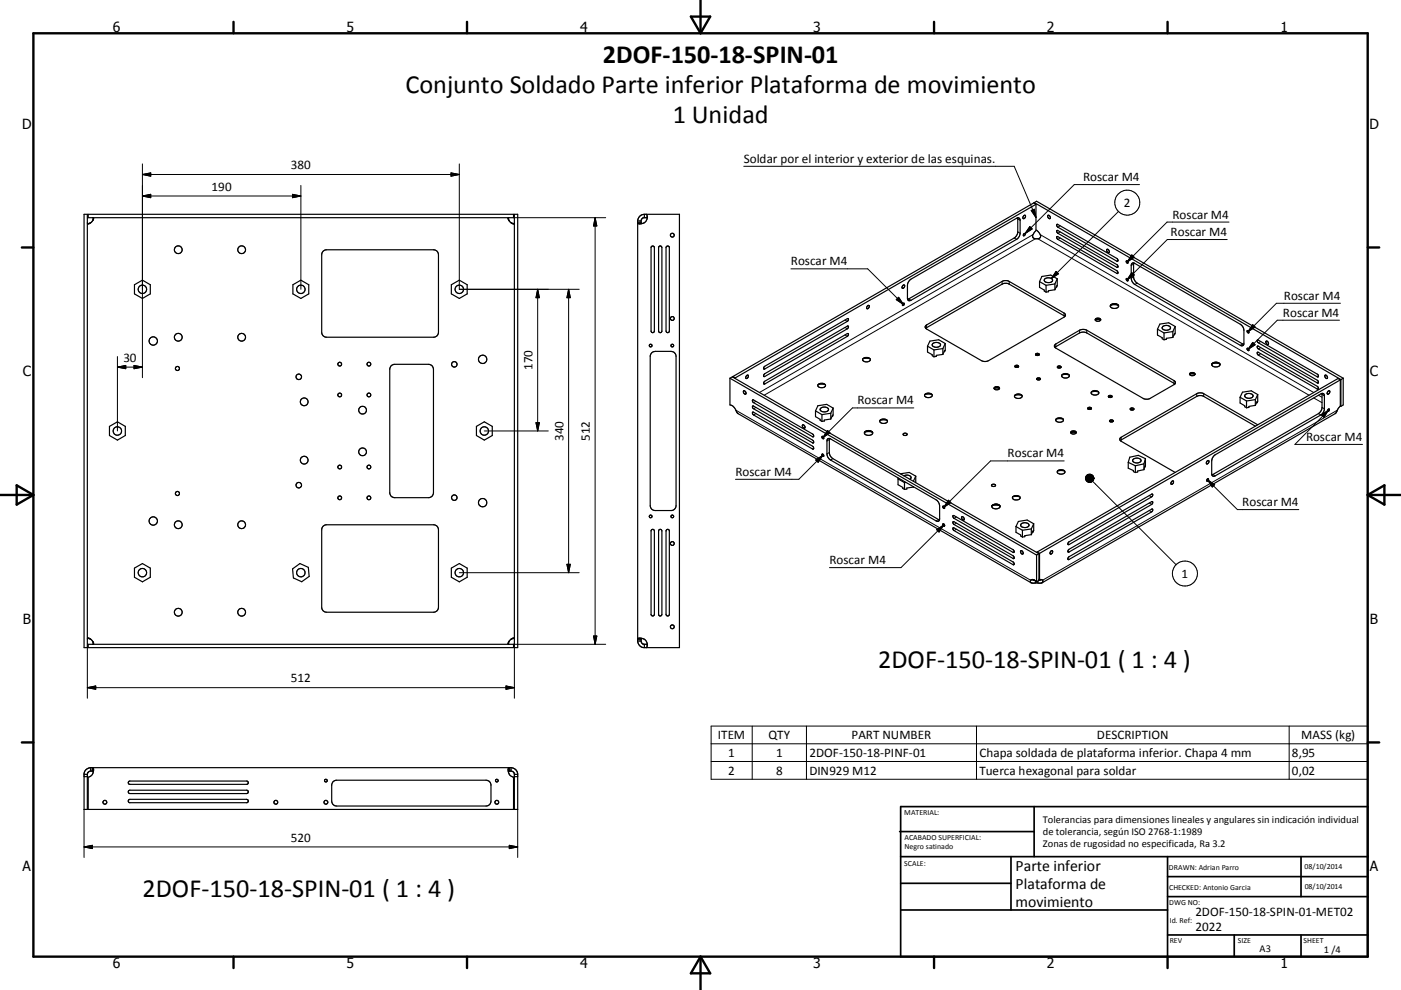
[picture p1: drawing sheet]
<svg xmlns="http://www.w3.org/2000/svg" width="420mm" height="297mm" viewBox="0 0 420 297" stroke-linecap="round" stroke-linejoin="round" font-family="sans-serif">
<g fill="none" stroke="#000" stroke-width=".36">
<path d="M25.2 64.3h1v130h-1zM26.2 66.8l.1 .3M26.3 67.1h.1M26.4 67.1v.1M26.4 64.3h127.6v1h-127.6zM27 66.9l-.7 .2M27 67l-.6 .2M27.7 66.3l-.7 .6M27.9 65.3l.1 .1M28 65.4l-.3 .9M28 65.4v.1M28 65.5l-.3 .8"/>
<path d="M96.9 75.4l1-.5h32.1a1.47 1.47 0 0 1 1.5 1.5v23.3a1.47 1.47 0 0 1-1.5 1.5h-32.1a1.47 1.47 0 0 1-1.4-1.5v-23.3zM152.4 65.5l.3 .8M152.4 65.4l.3 .9M152.4 65.4v.1M152.5 65.3l-.1 .1M152.7 66.3l.5 .5M153.2 66.8l.9 .3M154.2 64.3h1v130h-1zM154.2 66.8l-.1 .3M191.2 66.3v126M191.2 66.3h1M191.2 66.9v.1"/>
<path d="M191.2 67l1.1 .1M192.2 66.3v.8M192.2 66.8l-1 .1M192.2 67.1h.1M193.2 64.3h10.5v130l-11.1-.1-1.1-.8-.3-1.1M193.2 64.3v1M193.2 64.3l-.8 .1-.6 .5-.6 1.4M193.9 64.3l.1 .6M194 64.8v.5l-1.3 .1-.5 .9M194 65.2a1.86 1.86 0 0 1-1.7 1.9M195.3 74l.6-.1 .3 .4v25a.5 .5 0 0 1-.5 .5 .5 .5 0 0 1-.5-.5zM197.5 74a.5 .5 0 0 1 .6-.2 .5 .5 0 0 1 .3 .5v25a.5 .5 0 0 1-.5 .5 .5 .5 0 0 1-.4-.5z"/>
<path d="M199.8 74l.6-.1 .3 .4v25a.5 .5 0 0 1-.5 .5 .5 .5 0 0 1-.5-.5zM305.1 65.4v4.2a2.44 2.44 0 0 1-1 1.8l-32 18.4M306.8 70.7h.1M306.9 64.7a.34 .34 0 0 1 .6 0 .34 .34 0 0 1-.1 .5l-.3 .4a.37 .37 0 0 1-.5-.3 .37 .37 0 0 1 .2-.5zM307 70.1l.2-.1a.36 .36 0 0 1 .1 .5 .36 .36 0 0 1-.5 .1zM310.1 60.8l91.9 53.1M310.1 60.8l.7-.4 91.9 53.1M310.1 60.8v.2M310.6 61.3l-90.2 52.1M310.6 61.3l-.7-.4-90.2 52.1M310.6 61.3v7.9a1.67 1.67 0 0 0-.9 2l.5 .4h1a.97 .97 0 0 0 .8-.7 .97 .97 0 0 0-.5-1.1l-.9-.8M314.2 64.6a.56 .56 0 0 1 .6 .3 .56 .56 0 0 1-.2 .7l-.4-.4z"/>
<path d="M316.8 71h.4l17.6 10.2a.41 .41 0 0 1 .4 .4 .41 .41 0 0 1-.4 .4l-17.8-10.3zM316.9 69.2l17.9 10.2a.41 .41 0 0 1 .4 .4 .41 .41 0 0 1-.4 .4l-17.6-10.2-.4-.5zM316.9 67.3l17.9 10.2a.42 .42 0 0 1 .4 .4 .42 .42 0 0 1-.4 .5l-17.6-10.2-.4-.6zM331.8 74.9l.1-.1a.54 .54 0 0 1 .6 .3 .54 .54 0 0 1-.2 .7l-.4-.3zM337.7 78.3l.1-.1a.36 .36 0 0 1 .4 .3 .36 .36 0 0 1-.3 .4zM339.3 79l.3-.1 .6 .1 31.7 18.3a2.29 2.29 0 0 1 1 1.8v3.9a.65 .65 0 0 1-.3 .7 .65 .65 0 0 1-.7-.1l-31.7-18.3a2.45 2.45 0 0 1-1.1-1.8v-3.9zM339.9 78.9v4.2a2.47 2.47 0 0 0 1 1.8l32 18.4M40.3 85.4l2.4-1.3 2.4 1.3v2.8l-2.4 1.3-2.4-1.3zM87.8 85.4l2.4-1.3 2.4 1.3v2.8l-2.4 1.3-2.4-1.3zM135.3 85.4l2.4-1.3 2.4 1.3v2.8l-2.4 1.3-2.4-1.3zM260.1 91.7a.33 .33 0 0 1 .5 0 .33 .33 0 0 1 0 .5l-.1 .2a.34 .34 0 0 1-.6 .2 .34 .34 0 0 1 0-.5zM270.6 85.8l.5-.3a.6 .6 0 0 1 0 .7 .6 .6 0 0 1-.6 .3z"/>
<path d="M270.7 91l.3-.1a.34 .34 0 0 1 .1 .6 .34 .34 0 0 1-.6-.1zM272.7 84.1l32.1-18.6a.65 .65 0 0 1 .7-.1 .65 .65 0 0 1 .3 .7v4.1l-.8 1.5-31.9 18.4a.64 .64 0 0 1-.7 .1 .64 .64 0 0 1-.3-.7v-4.2zM277.6 97.6l22.8-13.2 .8-.2 1.1 .1 16.7 9.6a.66 .66 0 0 1 .4 .6 .66 .66 0 0 1-.4 .7l-22.6 13a2.32 2.32 0 0 1-2.1 0l-16.5-9.5-.4-.4zM311.7 84.5v1.7l1.4 .8v.3l.5 .3M311.7 84.5l1.9 1.1M313.2 83.8a1.51 1.51 0 0 1 2.4 .3 1.49 1.49 0 0 1-2.5 0zM313.6 85.6v2M316.3 86.9l-2 .3v.3l-.7 .1M316.3 85.2v1.7M316.3 85.2l-2.7 .4M316.7 86l.1 .1M316.8 86.1v-.3l-.5 1.1"/>
<path d="M317 83.6v2.1l-.2 .4M317 83.6l-2-1.1-2.6 .4-.7 1.6M317 83.6l-.7 1.6M319.3 94.9l-16.7-9.7-1.4-.2-.8 .2-22.9 13.3M328.4 95.9v.1M328.4 95.9a.88 .88 0 0 1 .8-.5 .88 .88 0 0 1 .8 .6M328.4 96a1.09 1.09 0 0 0 1.6 0M328.4 96a1.03 1.03 0 0 1 1.6 0M328.4 95.9h1.5M333 91.6l1-.2 1.2 .2M333 91.6l-.1 .3M334.9 91.3a1.76 1.76 0 0 0-1.9 .3"/>
<path d="M334.9 91.3l.3 .3M334.9 91.3a1.18 1.18 0 0 0-1.2-.2 1.18 1.18 0 0 0-.7 1 1.38 1.38 0 0 0 2.3-.5M334.9 91.3l.4 .3M335.2 91.6l.1 .1M337.7 83.6h.2a.34 .34 0 0 1 .3 .3 .34 .34 0 0 1-.3 .4zM347 98.8v1.7l1.4 .8v.3l.6 .3M347 98.8l2 1.1M348.6 97.9a1.48 1.48 0 0 1 2.3 .5 1.39 1.39 0 0 1-1.3 .7 1.39 1.39 0 0 1-1.2-.9zM349 99.9v2M351.6 99.5v1.7M351.6 99.5l-2.6 .4M352.3 97.9v2.1l-.2 .4"/>
<path d="M352.3 97.9l-.7 1.6M352.3 97.9l-1.9-1.1-2.7 .4-.7 1.6M373.9 99.2h.2a.35 .35 0 0 1 .3 .3 .35 .35 0 0 1-.2 .4zM117.3 109.7l1-.4h10.2a1.48 1.48 0 0 1 1.5 1.5v37a1.48 1.48 0 0 1-1.5 1.5h-10.2a1.47 1.47 0 0 1-1.4-1.5v-37zM195.4 105.9l1-.5h4.8a1.52 1.52 0 0 1 1.5 1.5v44.8a1.47 1.47 0 0 1-1.5 1.5h-4.8a1.46 1.46 0 0 1-1.5-1.5v-44.8zM218.8 113.5l.8-.4 91.9 53M218.8 113.5l92 53M218.8 113.5v8a4.6 4.6 0 0 1 2.4 2.5l88 50.9M219.7 113l.7 .4M219.7 113v.2M220.4 113.4v.2M222.9 117.3a.56 .56 0 0 1 .7 .3 .56 .56 0 0 1-.2 .7 .75 .75 0 0 1-.5-1z"/>
<path d="M223.8 112.7l.2-.1a.47 .47 0 0 1 .4 .4 .47 .47 0 0 1-.4 .5l-.2 .1a.48 .48 0 0 1-.3-.5 .48 .48 0 0 1 .3-.4zM229.2 114.5l24.9-14.4a.46 .46 0 0 1 .3 .4 .46 .46 0 0 1-.4 .4l-24.8 14.3-.3-.1zM229.2 110l24.9-14.4a.47 .47 0 0 1 .3 .4 .47 .47 0 0 1-.4 .4l-24.9 14.3-.2-.3zM229.2 112.2l24.9-14.4a.47 .47 0 0 1 .3 .5 .47 .47 0 0 1-.4 .4l-24.9 14.3-.2-.3zM245.2 115.4a1.4 1.4 0 0 1 2.3 .3 1.34 1.34 0 0 1-2.3-.1zM245.3 115.4l.9-.2 1.2 .2M258.7 107.7a1.39 1.39 0 0 1 2.2 .3 1.34 1.34 0 0 1-2.3-.2zM258.7 107.6l.9-.1 1.2 .1M277.3 118.3l.9-.1 1.2 .1M277.4 118.3a1.18 1.18 0 0 1 1.2-.4 1.18 1.18 0 0 1 .9 .9 1.37 1.37 0 0 1-2.3-.3zM278.1 103.9v1.7l1.4 .8v.3l.5 .3M278.1 103.9l1.9 1.1"/>
<path d="M279.7 103a1.5 1.5 0 0 1 2.3 .5 1.41 1.41 0 0 1-1.3 .7 1.41 1.41 0 0 1-1.2-.9zM280 105v2M282.7 104.6v1.7M282.7 106.3l-2 .3v.3l-.7 .1M282.7 104.6l-2.7 .4M283.1 105.4l.1 .1M283.2 105.5v-.3l-.5 1.1M283.4 103.1v2l-.2 .4M283.4 103.1l-.7 1.5M283.4 103.1l-2-1.2-2.6 .4-.7 1.6M298 116.3a.91 .91 0 0 1 1.6 .3 .91 .91 0 0 1-1.6-.3zM298.1 116.5h1.5"/>
<path d="M299.6 116.5a1.05 1.05 0 0 0-1.6 .1M299.6 116.5v.1M304.2 118.6l.9-.2 1.3 .2M304.3 109.8a.5 .5 0 0 1 .7-.3 .5 .5 0 0 1 .2 .6 .55 .55 0 0 1-.5 .1 .55 .55 0 0 1-.4-.4zM304.3 118.5a1.18 1.18 0 0 1 1.2-.4 1.18 1.18 0 0 1 .9 1 1.37 1.37 0 0 1-2.3-.3zM304.3 110.1h1M304.4 110.1h.9M310.5 106.5v-.1a.55 .55 0 0 1 .5-.4 .55 .55 0 0 1 .5 .5M310.5 106.5l.4 .2 .6-.2M310.5 106.5l.4-.2 .6 .2M310.6 106.5h.9M310.9 113.8l.4 .2 .6-.2"/>
<path d="M310.9 113.8a.5 .5 0 0 1 .5-.4 .5 .5 0 0 1 .5 .4M310.9 113.9l.4-.2 .6 .2M310.9 113.9h.9M316.3 104.2l7.4-4.3a2.38 2.38 0 0 1 2.1 0l26.4 15.3M316.4 103.3l7.3-4.2a2.38 2.38 0 0 1 2.1 0l26.2 15.1a.64 .64 0 0 1 .4 .6 .64 .64 0 0 1-.4 .6l-7.4 4.2h-1.7l-26.4-15.2-.4-.6zM317.1 110.3l.4-.2 .6 .2M317.1 110.3l.4 .1 .6-.1M317.1 110.3a.49 .49 0 0 1 .5-.5 .49 .49 0 0 1 .5 .5M317.1 110.3h.9M318.4 112.5h2.1M318.5 112.4a1.34 1.34 0 0 1 2.1 .4 1.34 1.34 0 0 1-2.3-.1zM327.2 117.6a1.36 1.36 0 0 1 2.2 .3 1.33 1.33 0 0 1-2.3-.1z"/>
<path d="M327.2 117.6l.9-.2 1.2 .2M332.4 119.1a.5 .5 0 0 1 .5-.5 .5 .5 0 0 1 .5 .5M332.4 119.1l.4 .2 .6-.2M332.4 119.1l.4-.2 .6 .2M332.4 119.1h.9M351.6 101.2l-1.9 .3v.3l-.7 .1M352.1 100.3v.1M352.1 100.4v-.3l-.5 1.1M356.6 112.3a1.03 1.03 0 0 0 1.7 0M356.6 112.3a.87 .87 0 0 1 .8-.6 .87 .87 0 0 1 .9 .5v.1M356.6 112.3a1.06 1.06 0 0 1 1.7 0M356.7 112.2h1.5"/>
<path d="M363.4 109.1l1-.2 1.2 .2M363.4 109.1l-.1 .3M365.1 108.8h-1.1l-.6 .3M365.1 108.8l.5 .3M365.1 108.7l.4 .2 .3 .5M365.1 108.7a1.07 1.07 0 0 0-1.2-.1 1.07 1.07 0 0 0-.5 1 1.53 1.53 0 0 0 2.4-.2M365.6 109.1l.1 .2M371.8 119.2v1.7l1.4 .8v.3l.5 .3M371.8 119.2l1.9 1.1M373.3 118.5a1.51 1.51 0 0 1 2.4 .3 1.37 1.37 0 0 1-1.3 .7 1.37 1.37 0 0 1-1.2-.9zM373.9 104.5h.2a.35 .35 0 0 1 .3 .3 .35 .35 0 0 1-.2 .4zM376.4 119.9v1.7"/>
<path d="M376.4 119.9l-2.7 .4M376.9 105.7h.4l17.6 10.2a.41 .41 0 0 1 .4 .4 .41 .41 0 0 1-.4 .4l-17.6-10.2-.4-.3zM376.9 103.9h.4l17.7 10.3a.37 .37 0 0 1 .3 .4 .37 .37 0 0 1-.4 .3l-17.6-10.2zM377 102l17.9 10.2a.41 .41 0 0 1 .4 .5 .41 .41 0 0 1-.4 .4l-17.6-10.3-.4-.3zM377.1 118.4l-.2 2.4M377.1 118.4l-.7 1.5M377.1 118.4l-2-1.1-2.6 .4-.7 1.5M379.6 102.4a.54 .54 0 0 1 .6 .3 .54 .54 0 0 1-.2 .7l-.5-.6zM396.3 118l.1 4.2a2.39 2.39 0 0 1-1.1 1.9l-32 18.4M397.3 112.6a.56 .56 0 0 1 .6 .3 .56 .56 0 0 1-.2 .7l-.5-.6zM398.3 117.3l.1-.1a.51 .51 0 0 1 .2 .7 .51 .51 0 0 1-.7 .2zM401.8 114v7.9l-1.5 2.2-87.9 50.8"/>
<path d="M401.8 114l-.7-.4-90.2 52M401.8 114l-90.1 52M402 113.9v8M402.7 113.5v8l-.7 .4M402.7 113.5l-.7 .4M32.8 127.9l2.4-1.3 2.4 1.3v2.8l-2.4 1.3-2.4-1.3zM142.8 127.9l2.4-1.3 2.4 1.3v2.8l-2.4 1.3-2.4-1.3zM225.6 123.7h.3l17.7 10.2a.43 .43 0 0 1 .4 .4 .43 .43 0 0 1-.4 .4l-17.7-10.2zM225.6 120h.3l17.7 10.2a.41 .41 0 0 1 .4 .4 .41 .41 0 0 1-.4 .4l-17.7-10.2zM225.6 121.8l18 10.2a.41 .41 0 0 1 .4 .4 .41 .41 0 0 1-.4 .4l-17.8-10.2zM240.6 127.5a.56 .56 0 0 1 .6 .3 .56 .56 0 0 1-.1 .7 .75 .75 0 0 1-.5-1zM244.5 123.3v1.7l1.4 .8v.3l.5 .3"/>
<path d="M244.5 123.3l1.9 1.1M246 122.6a1.53 1.53 0 0 1 2.4 .3 1.52 1.52 0 0 1-2.5 0zM246.4 124.4v2M246.5 136.2h.1a.35 .35 0 0 1 .4 .3 .35 .35 0 0 1-.3 .4l-.3-.3zM246.5 130.9h.1a.35 .35 0 0 1 .4 .3 .35 .35 0 0 1-.3 .4l-.3-.3zM248.1 131.7l.5-.2 .4 .2 31.6 18.2a2.41 2.41 0 0 1 1.1 1.9v3.9a.65 .65 0 0 1-.3 .6 .65 .65 0 0 1-.8 0l-31.6-18.3a2.29 2.29 0 0 1-1.1-1.8v-3.9zM248.7 131.6l-.1 4.2a2.26 2.26 0 0 0 1.1 1.8l32 18.4M249.1 125.7l-2 .3v.3l-.7 .1M249.1 124v1.7M249.1 124l-2.7 .4M249.5 124.7l.1 .2M249.6 124.9v-.3l-.5 1.1"/>
<path d="M249.8 122.4l-.2 2.5M249.8 122.4l-.7 1.6M249.8 122.4l-1.9-1.1-2.7 .4-.7 1.6M259.3 129.6l.9-.1 1.3 .1M259.3 129.5a.74 .74 0 0 0 .1 .9 .74 .74 0 0 0 .8 .2 .9 .9 0 0 0 1-.1 .9 .9 0 0 0 .3-.9M259.4 129.5a1.85 1.85 0 0 1 2.1 .1M261.5 129.6a1.52 1.52 0 0 0-2.3 .3M263.8 126.1a1.39 1.39 0 0 1 2.3 .3 1.33 1.33 0 0 1-2.3-.1zM263.8 126.1l.9-.2 1.3 .2M270.8 130.1a.54 .54 0 0 1 .7-.2 .54 .54 0 0 1 .3 .7 .59 .59 0 0 1-.6 .1 .59 .59 0 0 1-.4-.6zM316.6 125.8a1.16 1.16 0 0 0 1.9 .7l.3-.3v-.4M316.6 125.8a1.58 1.58 0 0 1 2.2 0"/>
<path d="M316.6 125.7l.9-.1 1.2 .1M321.1 129.7h1.5M321.1 129.5a.79 .79 0 0 1 .9-.3 .79 .79 0 0 1 .6 .8 .88 .88 0 0 1-.9 .3 .88 .88 0 0 1-.7-.7zM321.1 129.7l-.1 .2M321.1 129.7a1.15 1.15 0 0 1 1.5 0M322.6 129.7v.2M326.2 122.7l.4 .1 .6-.1M326.2 122.7a.49 .49 0 0 1 .5-.5 .49 .49 0 0 1 .5 .5M326.2 122.7l.4-.2 .6 .2M326.2 122.7h.9M332.7 126.4l.4 .2 .6-.2M332.7 126.4a.5 .5 0 0 1 .5-.4 .5 .5 0 0 1 .5 .4"/>
<path d="M332.7 126.4l.4-.1 .6 .1M332.7 126.5h1M338.3 138.7v1.8l1.5 .7v.3l.6 .3M338.3 138.7l2.1 1M338.9 122.9l.4-.2 .6 .2M338.9 122.9h1M339.6 137.9a1.41 1.41 0 0 1 2.5 .4 1.46 1.46 0 0 1-2.5-.2zM339.9 122.9l.1-.1a.55 .55 0 0 0-.6-.4 .55 .55 0 0 0-.5 .5h.9M339.9 122.9h-.1M340.4 139.7v2.1M343 139.2v1.7M343 139.2l-2.6 .5"/>
<path d="M343.2 140l.1 .1M343.4 137.6l-.1 2.5M343.4 137.6l-.4 1.6M343.4 137.6l-2.1-1-2.6 .6-.4 1.5M361.8 138.4l.4-.2a.51 .51 0 0 1 .2 .6 .51 .51 0 0 1-.7 .2zM363.9 136.8l32.1-18.6a.65 .65 0 0 1 .8-.1 .65 .65 0 0 1 .3 .7v3.8a2.28 2.28 0 0 1-1.1 1.9l-31.7 18.3a.65 .65 0 0 1-.7 0 .65 .65 0 0 1-.3-.7v-4.1zM373.7 120.3v2M376.4 127.8l-15.5-8.9-1.4-.2-.7 .2-22.9 13.3M376.4 121.6l-2 .3v.3l-.7 .1M376.8 120.7l.1 .1M376.9 120.8v-.3l-.5 1.1M377.1 127.4l-16.4-9.4-1.2-.1-.7 .2-22.7 13.1a.65 .65 0 0 0-.4 .6 .65 .65 0 0 0 .4 .6l16.2 9.3"/>
<path d="M398.2 122.8l.2-.1a.32 .32 0 0 1 .1 .5 .32 .32 0 0 1-.5-.1zM401.8 121.7l.2 .2M96.9 157.9l1-.5h32.1a1.47 1.47 0 0 1 1.5 1.5v23.3a1.47 1.47 0 0 1-1.5 1.5h-32.1a1.47 1.47 0 0 1-1.4-1.5v-23.3zM195.3 159l.5-.2 .4 .5v25a.49 .49 0 0 1-.5 .5 .49 .49 0 0 1-.5-.5zM197.6 159l.4-.2 .4 .5v25a.51 .51 0 0 1-.4 .5 .51 .51 0 0 1-.5-.3zM199.8 159l.5-.2 .4 .5v25a.49 .49 0 0 1-.5 .5 .49 .49 0 0 1-.5-.5zM269.2 143.7v1.7l1.5 .8v.3l.5 .3M269.2 143.7l2 1.1M269.3 143.4l-.1 .3M269.9 142.1l2.7-.4 1.9 1.2M271 142.8a1.37 1.37 0 0 1 2.1 .6l-.3 .4M271.2 144.8v2"/>
<path d="M271.6 144.7l-.4 .1M273.9 146l-2 .4v.3l-.7 .1M274.5 142.9v1.9M274.5 142.9l-.7 1.5M282.7 157.2h.2a.34 .34 0 0 1 .3 .3 .34 .34 0 0 1-.3 .3zM282.7 151.9l.2-.1a.34 .34 0 0 1 .3 .4 .34 .34 0 0 1-.3 .3zM285.7 158.4h.3l17.7 10.2a.41 .41 0 0 1 .4 .4 .41 .41 0 0 1-.4 .4l-17.7-10.2zM285.7 154.7h.3l17.7 10.2a.41 .41 0 0 1 .4 .4 .41 .41 0 0 1-.4 .4l-17.7-10.2zM285.7 156.6l.3-.1 17.8 10.3a.37 .37 0 0 1 .3 .4 .37 .37 0 0 1-.4 .3l-17.7-10.1zM288.4 155a.56 .56 0 0 1 .6 .4 .56 .56 0 0 1-.2 .6l-.5-.6zM297.3 145.4a.61 .61 0 0 1 .7-.2 .61 .61 0 0 1 .4 .6 .6 .6 0 0 1-.6 .2 .6 .6 0 0 1-.5-.6zM297.5 151.7l.9-.2 1.3 .2"/>
<path d="M297.5 151.7l-.2 .3M297.5 151.7a1.8 1.8 0 0 1 2.2 0M297.5 151.6a1.44 1.44 0 0 1 2.3 .5 1.47 1.47 0 0 1-2.5-.2zM299.7 151.7l.1 .3M303.6 149.1a1.4 1.4 0 0 1 2.2 .3 1.33 1.33 0 0 1-2.3-.1zM303.6 149.1l.9-.2 1.2 .2M304.6 158v1.7l1.4 .8v.3l.5 .3M304.6 158l1.9 1.1M306.2 157.1a1.29 1.29 0 0 1 1.3-.4 1.29 1.29 0 0 1 1 1.1 1.45 1.45 0 0 1-2.5-.4zM306.5 159.1v2M309.2 158.7v1.7M309.2 158.7l-2.7 .4"/>
<path d="M309.6 159.4l.1 .2M309.7 159.6v-.3l-.5 1.1M309.9 157.1v2.1l-.2 .4M309.9 157.1l-.7 1.6M309.9 157.1l-1.9-1.1-2.7 .4-.7 1.6M317 141.3l1-.1 1.2 .1M317.1 141.2a1.37 1.37 0 0 1 2.2 .5 1.34 1.34 0 0 1-2.3-.2zM343 140.9l-1.9 .4v.3l-.7 .2M343.3 140.1v-.3l-.3 1.1M351.3 144.4l.3-.1a.51 .51 0 0 1 .1 .7 .51 .51 0 0 1-.6 .2zM362 143.7l.1-.1a.32 .32 0 0 1 .2 .5 .32 .32 0 0 1-.5 .1zM40.3 170.4l2.4-1.3 2.4 1.3v2.8l-2.4 1.4-2.4-1.4z"/>
<path d="M87.7 170.7l2.2-1.6 2.5 1.1 .3 2.7-2.2 1.6-2.5-1.1zM135.3 170.4l2.4-1.3 2.4 1.3v2.8l-2.4 1.4-2.4-1.4zM306 165.3a.56 .56 0 0 1 .7 .3 .56 .56 0 0 1-.2 .6 .77 .77 0 0 1-.5-.9zM309 174.1a1.22 1.22 0 0 1 1.8 .5M309 174.1l-.1 .4 .3 .3M309.2 174.8l1.2 .1M309.2 160.4l-2 .3v.3l-.7 .1M309.4 173.9l-.4 .2M309.6 173.8l.6 .3M310.4 174.9h.8M310.4 174.2v.7M310.8 166.5v8.1"/>
<path d="M310.9 165.6l.8 .4M310.9 165.6v.2M311.2 174.4v.5M311.5 166.1v8l-.7 .5M311.5 166.1l-.7 .4M311.5 173.8l.2 .1M311.7 166v7.9M311.7 173.9l.9 .2M311.9 174l-.4 .1M312 173.9l-.1 .1M312 173.8v.1M312.2 173.9l.4 .2"/>
<path d="M312.4 174.8l-1.2 .1M312.6 174.1l.1 .4-.3 .3M315.1 165.3l.2-.1a.51 .51 0 0 1 .2 .7 .51 .51 0 0 1-.7 .2zM320.3 165l25.1-14.5a.47 .47 0 0 1 .2 .4 .47 .47 0 0 1-.3 .4l-24.9 14.4-.3-.2zM320.4 162.6l24.9-14.3h.3l-.3 .8-25 14.3-.2-.3zM320.4 167.1l24.9-14.3h.3l-.3 .8-25 14.3-.2-.3zM26.3 191.5l.9 .3M26.3 191.5l-.1 .3M26.4 193.3h127.6v1h-127.6zM27.2 191.8l.5 .5M27.7 192.3l.3 .9M28 193.2l-.3 .1"/>
<path d="M152.4 193.2l.3 .1M152.7 192.3l-.3 .9M153.2 191.8l-.5 .5M154.1 191.5l-.9 .3M154.1 191.5l.1 .3M191.2 192.3h1M192.2 191.8h-1v-.2a2.04 2.04 0 0 1 2.8 1.8M192.2 192.3l.3 .7 .7 .3M192.2 191.6v.7M192.2 191.5v.1M192.3 191.5h-.1M193.2 193.3h.8v.5"/>
<path d="M193.2 193.3v1M194 193.7l-.1 .6M25.2 233h1M25.2 232.3h1M27.2 230.3l-1.4 .6-.6 1.1v10.8h1v-10.5M27.2 230.3h126M27.2 231.3l.8 .1M27.2 230.3v1M27.2 231.3l-.8 .4-.2 .6M27.7 231.3v-1a1.81 1.81 0 0 1-1.3 2.9v9.6h127.6v-9.6a2.03 2.03 0 0 1-1.5-2.8l.2-.1v1M38.5 234.6l.4-.3h35a.49 .49 0 0 1 .5 .5 .49 .49 0 0 1-.5 .5h-35l-.4-.2zM38.6 237.2l35.3-.1a.51 .51 0 0 1 .5 .5 .51 .51 0 0 1-.5 .5h-35l-.4-.3z"/>
<path d="M99.9 234.5l1-.4h44.8a1.46 1.46 0 0 1 1.5 1.5v4.7a1.47 1.47 0 0 1-1.5 1.5h-44.8a1.48 1.48 0 0 1-1.5-1.5v-4.7zM153.2 230.3l1.4 .6 .6 1.1v10.8h-1v-10.5M153.2 231.3l.7 .3 .3 .7M153.2 230.3v1M153.2 231.3l-.8 .1M154.2 233h1M154.2 232.3h1M38.5 240.1l.4-.3h35a.51 .51 0 0 1 .5 .5 .51 .51 0 0 1-.5 .5h-35l-.4-.2z"/>
<circle cx="53.4" cy="74.9" r="1.16"/>
<circle cx="72.4" cy="74.9" r="1.16"/>
<circle cx="201.6" cy="70.6" r=".58"/>
<circle cx="42.7" cy="86.8" r="1.26"/>
<circle cx="90.2" cy="86.8" r="1.26"/>
<circle cx="137.7" cy="86.8" r="1.27"/>
<circle cx="201.6" cy="95.5" r=".58"/>
<circle cx="45.9" cy="102.3" r="1.24"/>
<circle cx="53.2" cy="110.5" r=".62"/>
<circle cx="53.4" cy="101.2" r="1.17"/>
<circle cx="72.4" cy="101.2" r="1.16"/>
<circle cx="89.6" cy="113.1" r=".82"/>
<circle cx="101.8" cy="118.5" r=".56"/>
<circle cx="101.8" cy="109.2" r=".56"/>
<circle cx="110.6" cy="118.5" r=".56"/>
<circle cx="110.6" cy="109.2" r=".56"/>
<circle cx="136.2" cy="109.3" r=".82"/>
<circle cx="144.7" cy="107.8" r="1.26"/>
<circle cx="195.1" cy="103.7" r=".4"/>
<circle cx="201.6" cy="103.7" r=".41"/>
<circle cx="35.2" cy="129.3" r="1.27"/>
<circle cx="91.2" cy="120.6" r="1.16"/>
<circle cx="91.2" cy="138.1" r="1.16"/>
<circle cx="108.7" cy="135.6" r="1.16"/>
<circle cx="108.7" cy="123.1" r="1.16"/>
<circle cx="145.2" cy="129.3" r="1.27"/>
<circle cx="46" cy="156.3" r="1.25"/>
<circle cx="53.2" cy="148.1" r=".62"/>
<circle cx="53.4" cy="157.4" r="1.17"/>
<circle cx="72.4" cy="157.4" r="1.16"/>
<circle cx="89.6" cy="145.6" r=".83"/>
<circle cx="101.8" cy="140.1" r=".56"/>
<circle cx="101.8" cy="149.4" r=".56"/>
<circle cx="110.6" cy="140.1" r=".56"/>
<circle cx="110.6" cy="149.4" r=".56"/>
<circle cx="136.2" cy="149.3" r=".82"/>
<circle cx="144.7" cy="150.8" r="1.24"/>
<circle cx="195.1" cy="154.9" r=".41"/>
<circle cx="201.6" cy="154.9" r=".41"/>
<circle cx="42.7" cy="171.8" r="1.27"/>
<circle cx="90.2" cy="171.8" r="1.26"/>
<circle cx="137.7" cy="171.8" r="1.27"/>
<circle cx="201.6" cy="163.1" r=".58"/>
<circle cx="53.4" cy="183.7" r="1.17"/>
<circle cx="72.4" cy="183.7" r="1.16"/>
<circle cx="201.6" cy="188.1" r=".58"/>
<circle cx="97.7" cy="234.2" r=".41"/>
<circle cx="148.9" cy="234.2" r=".4"/>
<circle cx="31.4" cy="240.7" r=".58"/>
<circle cx="82.7" cy="240.7" r=".58"/>
<circle cx="97.7" cy="240.7" r=".57"/>
<circle cx="148.9" cy="240.7" r=".58"/>
</g>
<g fill="none" stroke="#000" stroke-width=".3">
<path d="M42.7 52.4h95M42.7 52.4l2.5-.5v1zM42.7 58.8l2.5-.5v1zM42.7 49.2v64.1M42.7 58.8h47.5M87.7 58.3l2.5 .5-2.5 .5zM90.2 55.6v31.2M135.2 51.9l2.5 .5-2.5 .5zM137.7 49.2v37.6h36M223 49.9h81.1l6.5 15.4M341.6 55.4h-19.5l-14.8 14.7M154 65.3h27.6"/>
<path d="M178.4 65.3v128M178.4 65.3l.5 2.5h-1zM304.1 71.4l.7 .4M305.1 65.7l.7 .4M305.1 69.6l.7 .4M308.7 68l.8 .7-2.2 1.4zM309.2 63.2l.9-.4 .5 2.5zM309.7 70.4l-82 47.4M310.4 71.6l-81.3 47M311.2 71.6l81.3 47M311.9 70.4l82 47.4M317.9 71.4l-.7 .4"/>
<path d="M317.9 69.6l-.7 .4M317.9 67.7l-.7 .5M335.2 80l-.4 .2M335.2 78.1l-.4 .3M335.3 63.4l-20.1 20.1M339.3 76.5l.7 .7-2.1 1.4zM339.9 79.2l-.8 .4M367.9 71.9h-17.9l-12.1 12M368.5 66.6h-18.6l-12 12M161.2 86.8l.5 2.5h-1zM161.2 86.8v42.5M170.5 86.8v85"/>
<path d="M170.5 86.8l.5 2.5h-1zM237.1 80.7h23l10.7 10.6M253.3 98.3l.7 .4M253.3 96l.7 .4M268.7 89.9l.7-.7 1.4 2.1zM272.4 89.7l.7 .4M277.8 97.5v.8M300.4 84.4v.8M302.6 84.4v.8M316.6 81.4l.7 .7-2.1 1.4zM319 93.9v.8M323.7 99.1v.8"/>
<path d="M325.8 99.1v.8M335.2 81.8l-.4 .2M339.3 81.8l.7 .7-2.1 1.4zM339.9 83.1l-.8 .4M340.9 84.9l-.7 .4M375.6 97.4l.7 .7-2.1 1.4zM401.6 96.1h-18.7l-8.7 8.7M401.9 91h-19.2l-8.5 8.5M35.2 110.1h7.5M35.2 110.1l2.5-.5v1zM35.2 107v22.3M40.2 109.6l2.5 .5-2.5 .5z"/>
<path d="M228.9 115l.4 .2M228.9 112.8l.4 .2M228.9 110.5l.4 .2M253.3 100.5l.7 .4M316.5 103.2v.8M352 114.2v.8M358.8 118.1v.8M360.9 118.1v.8M372.6 103.2l-.7 .4M375.6 102.7l.7 .7-2.1 1.4zM378 102.4l-.7 .4M378 104.3l-.7 .4"/>
<path d="M378 106.1l-.7 .4M393.9 119.4l2.5 1.4M395.3 112.9l-.4 .2M395.3 114.7l-.4 .2M395.3 116.5l-.4 .2M395.3 118.6l1.1 .6M396.4 118.4l.7 .4M145.2 129.3h19.2M160.7 126.8h1l-.5 2.5zM220.6 123.1l88.4 51M226.6 124.1l-.7 .4M226.6 122.2l-.7 .4"/>
<path d="M226.6 120.4l-.7 .4M244 134.5l-.4 .2M244 132.6l-.4 .2M244 130.8l-.4 .2M244.6 138l2.1-1.4-1.4 2.1zM246.7 136.6l-7.2 7.2h-19M248.1 129.1l.7 .8-2.1 1.4zM248.6 135.8l-.7 .4M248.6 131.9l-.7 .4M249.7 137.6l-.7 .4M274 122.4h-18.4l-8.9 8.9M319.1 138.3h-22.1l-14.1 13.9"/>
<path d="M336.1 131.2v.8M391.6 129.9l-3.4 3.4h20.3M395.3 124.1l.7 .4M396.2 124.5l2.1-1.5-1.4 2.2zM396.4 122.2l.7 .4M398.3 123l-6.6 6.8M400.9 123.1l-88.3 51M280.8 158.9l2.1-1.4-1.4 2.1zM281.4 155.9l-.8 .4M282.9 157.5l-12.8 12.8h-21.4M284.4 150.1l.7 .7-2.2 1.4zM286.7 155.1l-.7 .4"/>
<path d="M286.7 157l-.7 .4M286.7 158.8l-.7 .4M327.6 144.4l25 25M344.6 153.2l.7 .4M344.6 150.9l.7 .4M344.6 148.7l.7 .4M362.1 144l8.9 8.9h18.4M362.1 144l2.1 1.4-.7 .7zM363.6 142.3l.7 .5M137.7 171.8h36M170 169.3h1l-.5 2.5zM304.1 165.5l-.4 .2"/>
<path d="M304.1 167.3l-.4 .2M304.1 169.2l-.4 .2M311.6 173.8l-.1 .1M320.1 167.6l.4 .3M320.1 165.4l.4 .2M320.1 163.2l.4 .2M26.2 194.3v15.2M154 193.3h27.6M154.2 194.3v15.2M177.9 190.8h1l-.5 2.5zM26.2 206.3h128M26.2 206.3l2.5-.5v1z"/>
<path d="M151.7 205.8l2.5 .5-2.5 .5zM213.2 217.8h196.8v16h-196.8zM225.5 217.8v16M241.8 217.8v16M292.8 217.8v16M386.5 217.8v16M213.2 223.1h196.8M213.2 228.5h196.8M25.2 254.1h130M25.2 254.1l2.5-.5v1zM25.2 242.8v14.5M152.7 253.6l2.5 .5-2.5 .5z"/>
<path d="M155.2 242.8v14.5"/>
<circle cx="338" cy="60.8" r="3.7"/>
<circle cx="355.2" cy="172.1" r="3.7"/>
</g>
<g fill="none" stroke="#000" stroke-width=".71">
<path d="M10 10h400v277h-400zM70 6.6v3.4M140 6.6v3.4M207.1 5h5.8l-2.9 5zM210 0v10M280 6.6v3.4M350 6.6v3.4M6.6 74.2h3.4M410 74.2h3.5M0 148.5h10M5 145.6l5 2.9-5 2.9zM410 148.5h10.1"/>
<path d="M410 148.5l5.1-2.9v5.8zM6.6 222.7h3.4M410 222.7h3.5M70 287v3.4M140 287v3.4M210 287v10M210 287l2.9 5h-5.8zM280 287v3.4M350 287v3.4"/>
</g>
<g fill="none" stroke="#000" stroke-width=".51">
<path d="M269.7 249.5h40.3M270 242h140v45h-140zM270 257h140M303.1 257v16M310 242v15M350 257v30M390.1 257v12M270 265h33.1M270 273h80M350 269h60M350 263h60M350 280.5h60"/>
<path d="M370 280.5v6.5M390.1 280.5v6.5"/>
</g>
<g fill="#000" stroke="#000" stroke-width=".3">
<path d="M42.7 52.4l2.5-.5v1zM42.7 58.8l2.5-.5v1zM87.7 58.3l2.5 .5-2.5 .5zM135.2 51.9l2.5 .5-2.5 .5zM178.4 65.3l.5 2.5h-1zM308.7 68l.8 .7-2.2 1.4zM309.2 63.2l.9-.4 .5 2.5zM339.3 76.5l.7 .7-2.1 1.4zM161.2 86.8l.5 2.5h-1zM170.5 86.8l.5 2.5h-1zM268.7 89.9l.7-.7 1.4 2.1zM316.6 81.4l.7 .7-2.1 1.4z"/>
<path d="M339.3 81.8l.7 .7-2.1 1.4zM375.6 97.4l.7 .7-2.1 1.4zM35.2 110.1l2.5-.5v1zM40.2 109.6l2.5 .5-2.5 .5zM375.6 102.7l.7 .7-2.1 1.4zM160.7 126.8h1l-.5 2.5zM244.6 138l2.1-1.4-1.4 2.1zM248.1 129.1l.7 .8-2.1 1.4zM396.2 124.5l2.1-1.5-1.4 2.2zM280.8 158.9l2.1-1.4-1.4 2.1zM284.4 150.1l.7 .7-2.2 1.4zM327.8 143l.1 .5z"/>
<path d="M327.7 142.7l.2 .8zM327.5 142.6l.4 .9zM327.3 142.4l.6 1.1zM327 142.3l.9 1.2zM326.7 142.2l1.2 1.3zM326.5 142.3l.2-.1 1.2 1.3zM326.2 142.3h.3l1.4 1.2zM326 142.5l.2-.2 1.7 1.2zM325.8 142.6l.2-.1 1.9 1zM325.8 142.6l2.1 .9-2.3-.6zM325.6 142.9l2.3 .6-2.4-.4zM325.5 143.1l2.4 .4-2.5-.1z"/>
<path d="M325.4 143.4l2.5 .1-2.5 .1zM325.4 143.6l2.5-.1-2.4 .4zM325.5 143.9l2.4-.4-2.3 .7zM325.6 144.2l2.3-.7-2.1 .9zM325.8 144.4l2.1-.9-1.9 1zM326 144.5l1.9-1-1.7 1.2zM326.2 144.7l1.7-1.2-1.4 1.2zM326.5 144.7l1.4-1.2-1.2 1.2zM327.9 143.5l-.9 1.2h-.3zM327.9 143.5l-.9 1.2zM327.9 143.5l-.6 1.1zM327.9 143.5l-.4 1z"/>
<path d="M327.9 143.5l-.2 .8zM327.9 143.5l-.1 .5zM327.9 143.5v.3zM362.1 144l2.1 1.4-.7 .7zM170 169.3h1l-.5 2.5zM177.9 190.8h1l-.5 2.5zM26.2 206.3l2.5-.5v1zM151.7 205.8l2.5 .5-2.5 .5zM25.2 254.1l2.5-.5v1zM152.7 253.6l2.5 .5-2.5 .5z"/>
</g>
<g font-size="7.9">
<text x="180.8" y="19.1">2DOF-150-18-SPIN-01</text>
<text x="121.6" y="28">Conjunto Soldado Parte inferior Plataforma de movimiento</text>
<text x="201.7" y="37">1 Unidad</text>
<text x="263.3" y="200.4">2DOF-150-18-SPIN-01 ( 1 : 4 )</text>
<text x="42.8" y="269.1">2DOF-150-18-SPIN-01 ( 1 : 4 )</text>
</g>
<g font-size="4.7">
<text x="304.5" y="261.2">Parte inferior</text>
<text x="304.5" y="266.6">Plataforma de</text>
<text x="304.5" y="272">movimiento</text>
</g>
<g font-size="4.2">
<text x="33.9" y="9.6">6</text>
<text x="103.9" y="9.6">5</text>
<text x="173.9" y="9.6">4</text>
<text x="243.8" y="9.6">3</text>
<text x="313.9" y="9.6">2</text>
<text x="383.9" y="9.6">1</text>
<text x="6.7" y="38.7">D</text>
<text x="410.5" y="38.7">D</text>
<text x="6.9" y="112.9">C</text>
<text x="410.7" y="112.9">C</text>
<text x="6.9" y="187.1">B</text>
<text x="410.7" y="187.1">B</text>
<text x="6.8" y="261.4">A</text>
<text x="410.7" y="261.4">A</text>
<text x="33.9" y="290.4">6</text>
<text x="103.9" y="290.4">5</text>
<text x="173.9" y="290.4">4</text>
<text x="243.8" y="290.4">3</text>
<text x="313.9" y="290.4">2</text>
<text x="383.9" y="290.4">1</text>
</g>
<g font-size="3.9">
<text x="87.2" y="50.8">380</text>
<text x="223" y="48.9">Soldar por el interior y exterior de las esquinas.</text>
<text x="63.4" y="57.2">190</text>
<text x="324.7" y="54.4">Roscar M4</text>
<text x="337" y="62.1">2</text>
<text x="351.5" y="65.6">Roscar M4</text>
<text x="350.9" y="70.8">Roscar M4</text>
<text x="237.1" y="79.6">Roscar M4</text>
<text x="384.9" y="89.9">Roscar M4</text>
<text x="384.6" y="95">Roscar M4</text>
<text x="37" y="108.6">30</text>
<text x="159.7" y="111.1" transform="rotate(-90 159.7 111.1)">170</text>
<text x="257" y="121.3">Roscar M4</text>
<text x="168.9" y="132.3" transform="rotate(-90 168.9 132.3)">340</text>
<text x="176.9" y="132.3" transform="rotate(-90 176.9 132.3)">512</text>
<text x="302.1" y="137.2">Roscar M4</text>
<text x="391.6" y="132.3">Roscar M4</text>
<text x="220.5" y="142.7">Roscar M4</text>
<text x="372.4" y="151.8">Roscar M4</text>
<text x="248.7" y="169.2">Roscar M4</text>
<text x="354.2" y="173.3">1</text>
<text x="87.2" y="204.7">512</text>
<text x="215.2" y="221.7">ITEM</text>
<text x="230.4" y="221.7">QTY</text>
<text x="255.3" y="221.7">PART NUMBER</text>
<text x="328.8" y="221.7">DESCRIPTION</text>
<text x="390.1" y="221.8">MASS (kg)</text>
<text x="218.4" y="227.1">1</text>
<text x="232.7" y="227.1">1</text>
<text x="242.7" y="227.1">2DOF-150-18-PINF-01</text>
<text x="293.6" y="227.2">Chapa soldada de plataforma inferior. Chapa 4 mm</text>
<text x="387.3" y="227.1">8,95</text>
<text x="218.4" y="232.4">2</text>
<text x="232.7" y="232.4">8</text>
<text x="242.7" y="232.4">DIN929 M12</text>
<text x="293.6" y="232.4">Tuerca hexagonal para soldar</text>
<text x="387.3" y="232.4">0,02</text>
<text x="87.2" y="252.5">520</text>
<text x="358.4" y="274.9">2DOF-150-18-SPIN-01-MET02</text>
<text x="358.4" y="279.4">2022</text>
</g>
<g font-size="3.1">
<text x="312.7" y="246.8">Tolerancias para dimensiones lineales y angulares sin indicación individual</text>
<text x="312.7" y="250.4">de tolerancia, según ISO 2768-1:1989</text>
<text x="312.7" y="254">Zonas de rugosidad no especificada, Ra 3.2</text>
<text x="377.6" y="285.6">A3</text>
<text x="396.9" y="285.9">1 /4</text>
</g>
<g font-size="2.4">
<text x="271.1" y="244.4">MATERIAL:</text>
<text x="271.2" y="252">ACABADO SUPERFICIAL:</text>
<text x="271.2" y="254.7">Negro satinado</text>
<text x="271.1" y="259.7">SCALE:</text>
<text x="350.4" y="260.9">DRAWN: Adrian Parro</text>
<text x="391.1" y="260.6">08/10/2014</text>
<text x="350.5" y="267">CHECKED: Antonio Garcia</text>
<text x="391.2" y="266.7">08/10/2014</text>
<text x="350.5" y="271.4">DWG NO:</text>
<text x="350.7" y="276.9">Id. Ref:</text>
<text x="350.7" y="282.8">REV</text>
<text x="371.1" y="282.9">SIZE</text>
<text x="390.8" y="283">SHEET</text>
</g>
</svg>
